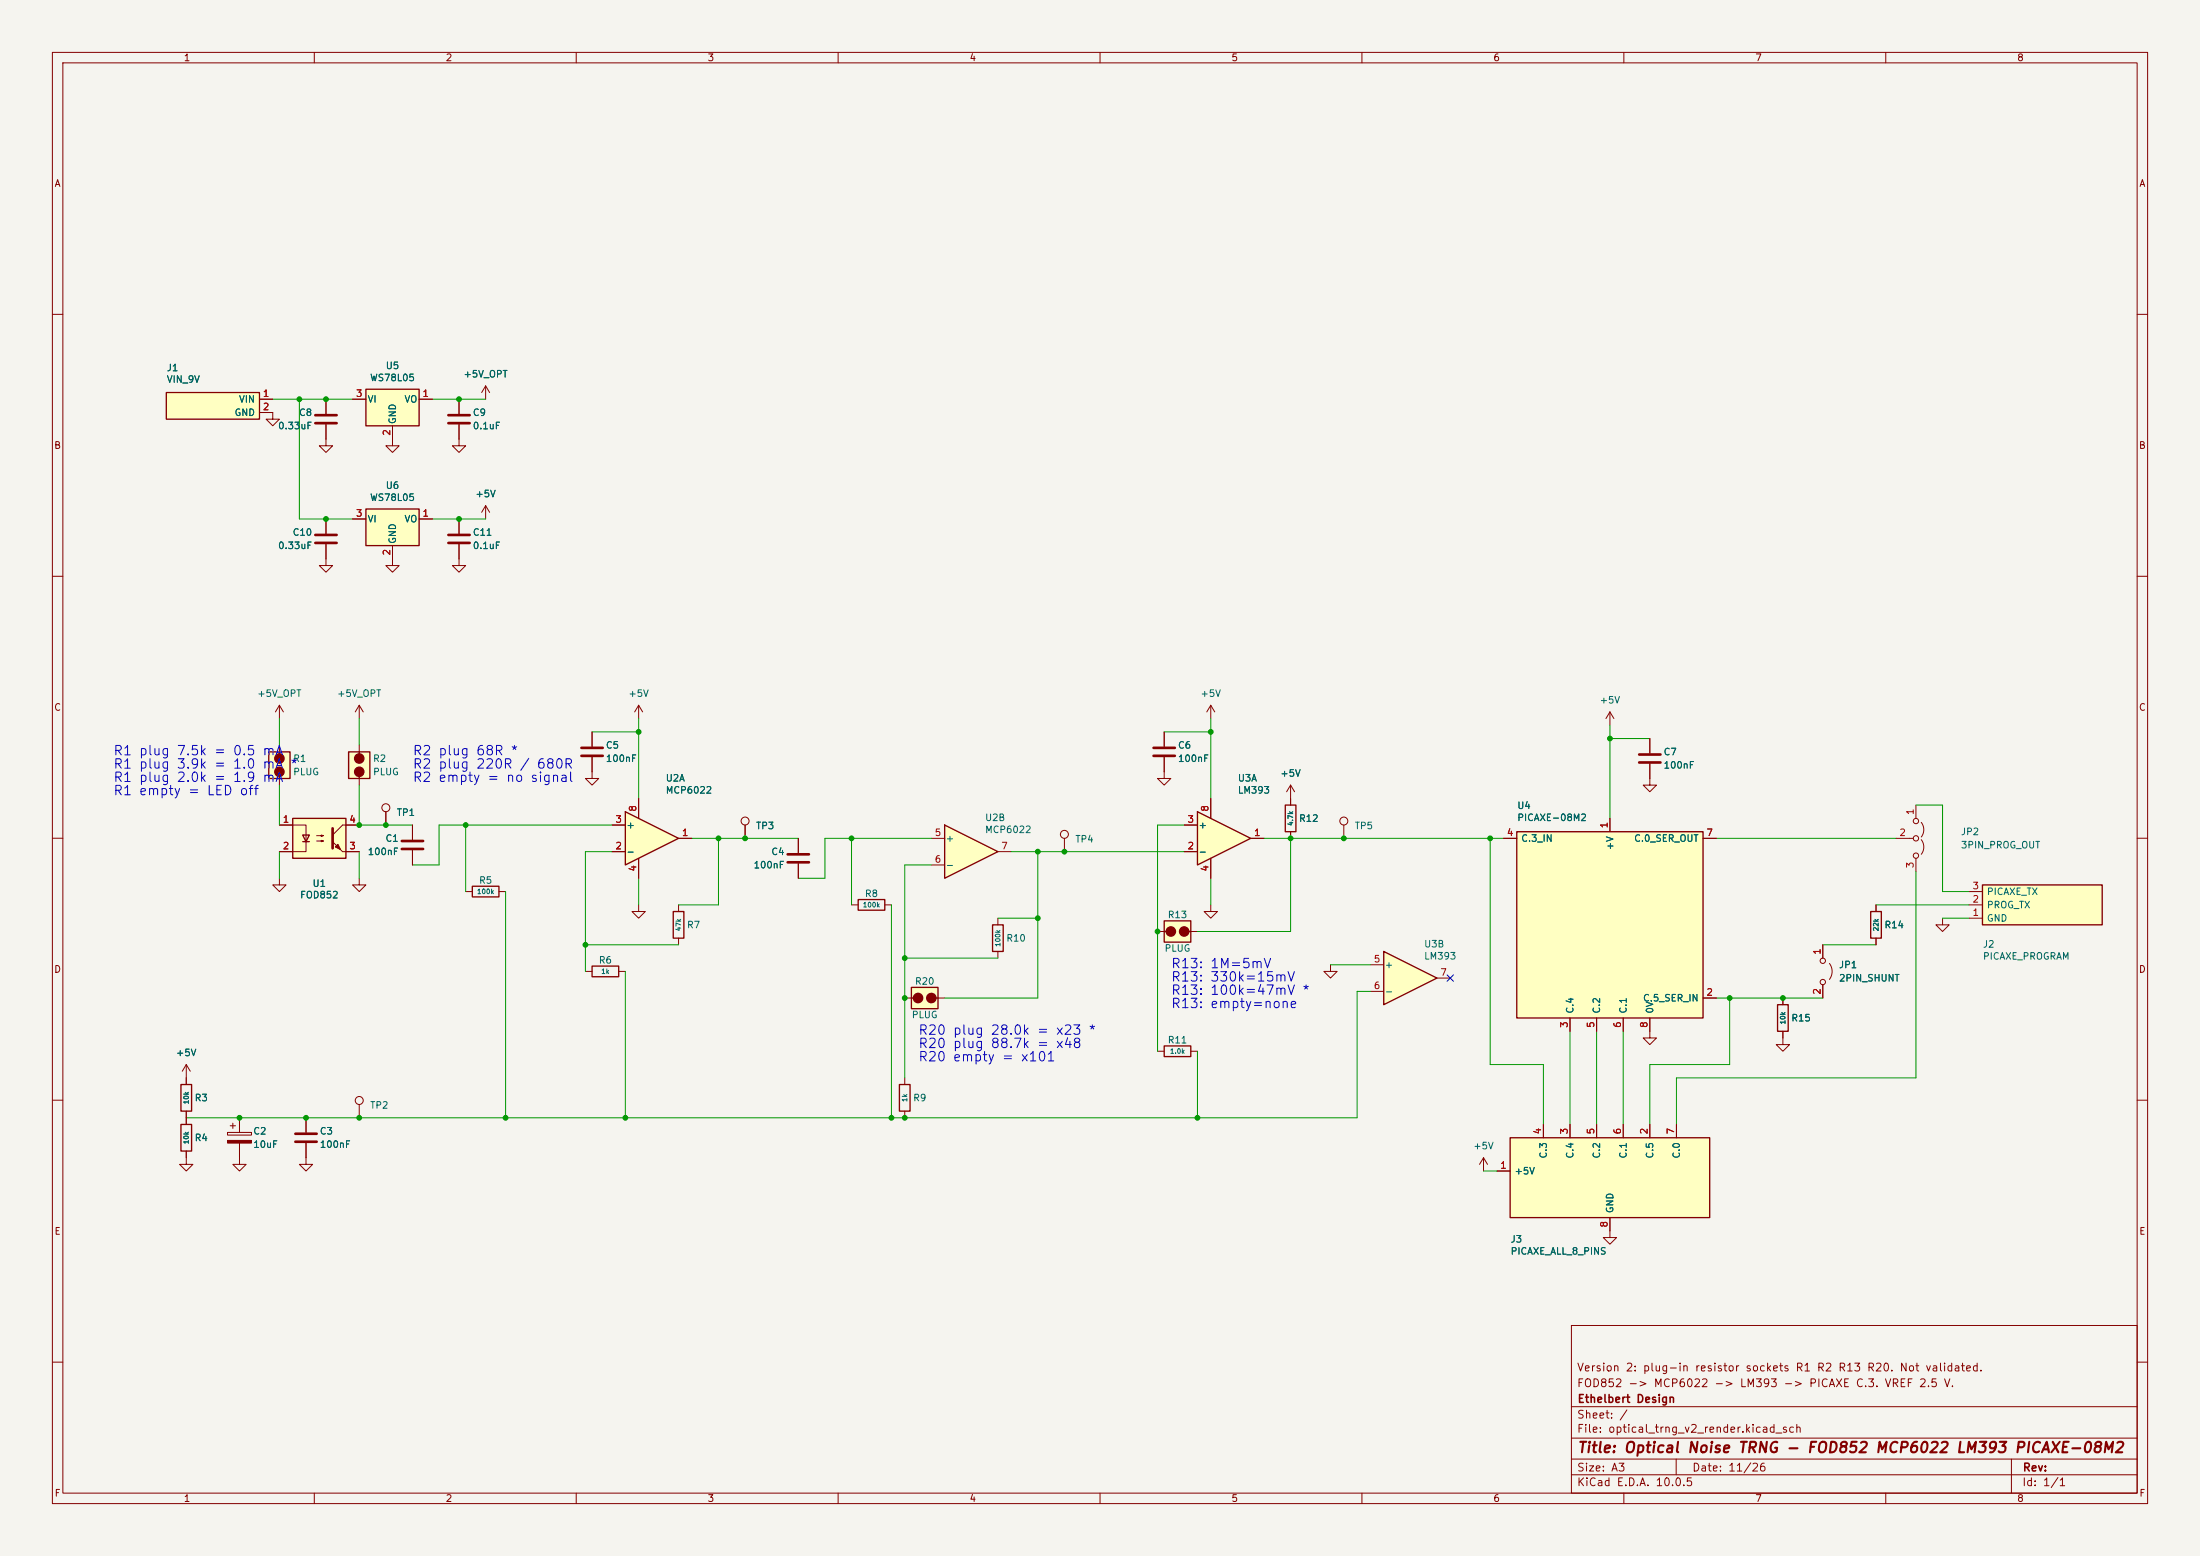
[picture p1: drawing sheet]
<svg xmlns="http://www.w3.org/2000/svg" width="420mm" height="297mm" viewBox="0 0 420 297" stroke-linecap="round" stroke-linejoin="round" font-family="sans-serif">
<path d="M0 0h420v297h-420z" fill="#f5f4ef" stroke="#f5f4ef" stroke-width=".19"/>
<g fill="none" stroke="#840000" stroke-width=".19">
<path d="M10 10h400v277h-400zM12 12h396v273h-396zM60 10v2M110 10v2M160 10v2M210 10v2M260 10v2M310 10v2M360 10v2M10 60h2M408 60h2M10 110h2"/>
<path d="M408 110h2M222.2 139.7v2.8M10 160h2M222.2 144.5v2.8M246.4 152.4v1.3M246.4 158.8v1.2M408 160h2M10 210h2M408 210h2M300 253h108v32h-108zM10 260h2M300 278.5h108"/>
<path d="M300 274.5h108M300 268.5h108M320 278.5v3M384 278.5v6.5M408 260h2M60 285v2M110 285v2M160 285v2M210 285v2M260 285v2M300 281.5h108M310 285v2"/>
<path d="M360 285v2"/>
</g>
<path d="M220.2 142.7h4.1M220.2 144.3h4.1" fill="none" stroke="#840000" stroke-width=".51"/>
<path d="M245.4 153.7h2v5.1h-2z" fill="none" stroke="#840000" stroke-width=".25"/>
<path d="M228.6 154.9l10.2 5.1-10.2 5.1z" fill="#ffffc2"/>
<path d="M228.6 154.9l10.2 5.1-10.2 5.1z" fill="none" stroke="#840000" stroke-width=".25"/>
<path d="M307.3 135.9l-.7 1.3M307.3 135.9l.8 1.3M307.3 135.9v2.5M226.1 157.5h2.5M231.1 152.4v3.8M315 141v2.8M315 145.8v2.8M226.1 162.6h2.5M231.1 163.8v3.8M238.8 160h2.5" fill="none" stroke="#840000" stroke-width=".19"/>
<path d="M312.9 144h4.1M312.9 145.5h4.1" fill="none" stroke="#840000" stroke-width=".51"/>
<path d="M289.6 158.8h35.5v35.5h-35.5z" fill="#ffffc2"/>
<path d="M289.6 158.8h35.5v35.5h-35.5zM189.5 176.5h2v5.1h-2z" fill="none" stroke="#840000" stroke-width=".25"/>
<path d="M307.3 156.2v2.6M315 148.6v1.3h1.2l-1.2 1.2-1.3-1.2h1.3M190.5 175.3v1.2M287 160h2.6M325.1 160h2.6M190.5 181.6v1.3M299.7 194.3v2.6M304.8 194.3v2.6M309.9 194.3v2.6M315 194.3v2.6M325.1 190.5h2.6" fill="none" stroke="#840000" stroke-width=".19"/>
<path d="M288.3 217.2h38.1v15.2h-38.1z" fill="#ffffc2"/>
<path d="M288.3 217.2h38.1v15.2h-38.1z" fill="none" stroke="#840000" stroke-width=".25"/>
<g fill="none" stroke="#840000" stroke-width=".19">
<path d="M222.2 147.3v1.3h1.3l-1.3 1.3-1.2-1.3h1.2M246.4 149.9l-.8 1.2M246.4 149.9l.7 1.2M246.4 149.9v2.5M254 184.2v1.2h1.3l-1.3 1.3-1.3-1.3h1.3M294.6 214.6v2.6M299.7 214.6v2.6M304.8 214.6v2.6M309.9 214.6v2.6M315 214.6v2.6M320 214.6v2.6M283.2 221l-.8 1.2"/>
<path d="M283.2 221l.8 1.2M283.2 221v2.5M285.7 223.5h2.6M307.3 232.4v3.8h1.3l-1.3 1.3-1.2-1.3h1.2"/>
</g>
<path d="M264.2 181.6l10.1 5.1-10.1 5.1z" fill="#ffffc2"/>
<path d="M264.2 181.6l10.1 5.1-10.1 5.1z" fill="none" stroke="#840000" stroke-width=".25"/>
<g fill="none" stroke="#840000" stroke-width=".19">
<path d="M203.2 160v2.6M231.1 172.7v1.3h1.3l-1.3 1.3-1.2-1.3h1.2M261.6 184.2h2.6M261.6 189.2h2.6M274.3 186.7h2.6"/>
<circle cx="203.2" cy="159.3" r=".76"/>
</g>
<path d="M222.2 175.8h5.1v4h-5.1z" fill="#ffffc2"/>
<path d="M222.2 175.8h5.1v4h-5.1zM222.2 177.8h.4M226.9 177.8h.4" fill="none" stroke="#840000" stroke-width=".25"/>
<g fill="#840000" stroke="#840000" stroke-width=".25">
<circle cx="226.1" cy="177.8" r=".89"/>
<circle cx="223.5" cy="177.8" r=".89"/>
</g>
<path d="M221 177.8h1.2M227.3 177.8h1.3" fill="none" stroke="#840000" stroke-width=".19"/>
<path d="M180.3 157.5l10.2 5.1-10.2 5z" fill="#ffffc2"/>
<path d="M180.3 157.5l10.2 5.1-10.2 5z" fill="none" stroke="#840000" stroke-width=".25"/>
<g fill="none" stroke="#840000" stroke-width=".19">
<path d="M365.8 153.7v2.5M366.8 157a2.26 2.26 0 0 1 0 2.8M177.8 160h2.5M177.8 165.1h2.5M190.5 162.6h2.5M361.9 160h3.4M365.8 163.8v2.6M366.8 160.3a2.26 2.26 0 0 1 0 2.8"/>
<circle cx="365.8" cy="156.7" r=".51"/>
<circle cx="365.8" cy="160" r=".51"/>
<circle cx="365.8" cy="163.3" r=".51"/>
</g>
<path d="M378.5 168.9h22.8v7.6h-22.8z" fill="#ffffc2"/>
<path d="M357.1 174h2.1v5.1h-2.1zM378.5 168.9h22.8v7.6h-22.8zM222.2 199.6h5.1v2.1h-5.1z" fill="none" stroke="#840000" stroke-width=".25"/>
<path d="M113 147.3v1.3h1.3l-1.3 1.3-1.2-1.3h1.2M358.1 172.7v1.3M358.1 179.1v1.2M370.8 175.3v1.2h1.3l-1.3 1.3-1.2-1.3h1.2M375.9 175.3h2.6M375.9 172.7h2.6M375.9 170.2h2.6M221 200.7h1.2M227.3 200.7h1.3" fill="none" stroke="#840000" stroke-width=".19"/>
<path d="M66.5 143.5h4.1v5.1h-4.1z" fill="#ffffc2"/>
<path d="M66.5 143.5h4.1v5.1h-4.1zM68.6 143.5v.4M68.6 148.2v.4" fill="none" stroke="#840000" stroke-width=".25"/>
<g fill="#840000" stroke="#840000" stroke-width=".25">
<circle cx="68.6" cy="144.8" r=".89"/>
<circle cx="68.6" cy="147.3" r=".89"/>
</g>
<path d="M52.1 78.7v1.3h1.2l-1.2 1.3-1.3-1.3h1.3M68.6 142.2v1.3M68.6 148.6v1.3" fill="none" stroke="#840000" stroke-width=".19"/>
<path d="M31.7 74.9h17.8v5.1h-17.8z" fill="#ffffc2"/>
<path d="M31.7 74.9h17.8v5.1h-17.8z" fill="none" stroke="#840000" stroke-width=".25"/>
<path d="M49.5 76.2h2.6M49.5 78.7h2.6M87.6 76.2v2.8M92.7 73.7l-.8 1.2M92.7 73.7l.8 1.2M92.7 73.7v2.5M74.9 83.8v1.3h1.3l-1.3 1.3-1.2-1.3h1.2M87.6 81v4.1h1.3l-1.3 1.3-1.2-1.3h1.2" fill="none" stroke="#840000" stroke-width=".19"/>
<path d="M85.6 79.2h4.1M85.6 80.8h4.1" fill="none" stroke="#840000" stroke-width=".51"/>
<path d="M69.8 74.3h10.2v7h-10.2z" fill="#ffffc2"/>
<path d="M69.8 74.3h10.2v7h-10.2z" fill="none" stroke="#840000" stroke-width=".25"/>
<path d="M67.3 76.2h2.5M80 76.2h2.5M74.9 81.3v2.5M53.3 134.6l-.7 1.3M53.3 134.6l.8 1.3M53.3 134.6v2.6" fill="none" stroke="#840000" stroke-width=".19"/>
<path d="M51.3 143.5h4.1v5.1h-4.1z" fill="#ffffc2"/>
<path d="M51.3 143.5h4.1v5.1h-4.1zM53.3 143.5v.4M53.3 148.2v.4" fill="none" stroke="#840000" stroke-width=".25"/>
<g fill="#840000" stroke="#840000" stroke-width=".25">
<circle cx="53.3" cy="144.8" r=".89"/>
<circle cx="53.3" cy="147.3" r=".89"/>
</g>
<g fill="none" stroke="#840000" stroke-width=".19">
<path d="M62.2 76.2v2.8M62.2 81v4.1h1.3l-1.3 1.3-1.2-1.3h1.2M62.2 99.1v2.8M87.6 99.1v2.8M92.7 96.5l-.8 1.3M92.7 96.5l.8 1.3M92.7 96.5v2.6M62.2 103.9v4.1h1.3l-1.3 1.2-1.2-1.2h1.2M74.9 106.7v1.3h1.3l-1.3 1.2-1.2-1.2h1.2M87.6 103.9v4.1h1.3l-1.3 1.2-1.2-1.2h1.2M68.6 134.6l-.8 1.3M68.6 134.6l.7 1.3"/>
<path d="M68.6 134.6v2.6M231.1 134.6l-.7 1.3M231.1 134.6l.8 1.3M231.1 134.6v2.6M53.3 142.2v1.3M53.3 148.6v1.3M73.7 154.9v2.6M78.7 157.5v2.8M256.5 157.5v2.5M78.7 162.3v2.8"/>
<circle cx="73.7" cy="154.2" r=".76"/>
<circle cx="256.5" cy="156.7" r=".76"/>
</g>
<path d="M60.2 79.2h4.1M60.2 80.8h4.1M60.2 102.1h4.1M60.2 103.6h4.1M85.6 102.1h4.1M85.6 103.6h4.1M76.7 160.5h4.1M76.7 162.1h4.1" fill="none" stroke="#840000" stroke-width=".51"/>
<path d="M69.8 97.2h10.2v6.9h-10.2z" fill="#ffffc2"/>
<path d="M69.8 97.2h10.2v6.9h-10.2z" fill="none" stroke="#840000" stroke-width=".25"/>
<path d="M67.3 99.1h2.5M80 99.1h2.5M74.9 104.1v2.6M58.4 221v1.2h1.3l-1.3 1.3-1.3-1.3h1.3" fill="none" stroke="#840000" stroke-width=".19"/>
<path d="M55.9 156.2h10.1v7.6h-10.1z" fill="#ffffc2"/>
<path d="M55.9 156.2h10.1v7.6h-10.1zM57.8 159.4h1.3l-.7 1.3zM57.8 160.7h1.3M90.2 169.2h5v2h-5zM128.5 174h2.1v5.1h-2.1z" fill="none" stroke="#840000" stroke-width=".25"/>
<path d="M53.3 157.5h5.1v5.1h-5.1M60.5 159.5h1.2l-.4 .1v-.2l.4 .1M68.6 157.5h-3.2l-1.9 1.9M60.5 160.5h1.2l-.4 .2v-.3l.4 .1M65.4 162.6h3.2M88.9 170.2h1.3M95.2 170.2h1.3M129.5 172.7v1.3M129.5 179.1v1.2M315 196.9v1.2h1.2l-1.2 1.3-1.3-1.3h1.3M58.4 213.4v2.8M58.4 218.2v2.8" fill="none" stroke="#840000" stroke-width=".19"/>
<path d="M63.5 158.1v3.8M56.4 216.4h4.1M56.4 217.9h4.1" fill="none" stroke="#840000" stroke-width=".51"/>
<g fill="#840000" stroke="#840000" stroke-width=".19">
<path d="M64 161.7l.5-.5 .5 1z"/>
<path d="M63.5 160.7l1.9 1.9z"/>
</g>
<path d="M119.4 154.9l10.1 5.1-10.1 5.1z" fill="#ffffc2"/>
<path d="M119.4 154.9l10.1 5.1-10.1 5.1zM113 184.4h5.1v2h-5.1z" fill="none" stroke="#840000" stroke-width=".25"/>
<g fill="none" stroke="#840000" stroke-width=".19">
<path d="M113 139.7v2.8M113 144.5v2.8M116.8 157.5h2.6M121.9 152.4v3.8M116.8 162.6h2.6M121.9 163.8v3.8M129.5 160h2.6M111.8 185.4h1.2M118.1 185.4h1.3M43.4 216.2h4.6v.5h-4.6zM43.9 214.9h1.1M44.4 214.4v1"/>
<path d="M45.7 218.2v4h1.3l-1.3 1.3-1.3-1.3h1.3M45.7 213.4v2.8"/>
</g>
<path d="M43.4 217.7h4.6v.5h-4.6z" fill="#840000" stroke="#840000" stroke-width=".19"/>
<path d="M111 142.7h4.1M111 144.3h4.1" fill="none" stroke="#840000" stroke-width=".51"/>
<path d="M174 188.5h5.1v4h-5.1z" fill="#ffffc2"/>
<path d="M163.8 171.7h5.1v2h-5.1zM174 188.5h5.1v4h-5.1zM174 190.5h.4M178.7 190.5h.4M339.3 191.8h2.1v5.1h-2.1zM34.5 207h2.1v5.1h-2.1zM34.5 214.6h2.1v5.1h-2.1zM171.7 207h2v5.1h-2z" fill="none" stroke="#840000" stroke-width=".25"/>
<g fill="#840000" stroke="#840000" stroke-width=".25">
<circle cx="177.8" cy="190.5" r=".89"/>
<circle cx="175.3" cy="190.5" r=".89"/>
</g>
<g fill="none" stroke="#840000" stroke-width=".19">
<path d="M49.5 76.2h2.6M49.5 78.7h2.6M62.2 76.2v2.8M67.3 76.2h2.5M80 76.2h2.5M87.6 76.2v2.8M62.2 81v2.8M62.2 99.1v2.8M67.3 99.1h2.5M74.9 81.3v2.5M80 99.1h2.5M87.6 81v2.8"/>
<path d="M87.6 99.1v2.8M62.2 103.9v2.8M74.9 104.1v2.6M87.6 103.9v2.8M113 139.7v2.8M121.9 134.6l-.7 1.3M121.9 134.6l.8 1.3M121.9 134.6v2.6M222.2 139.7v2.8M53.3 157.5h2.6M66 157.5h2.6M73.7 154.9v2.6"/>
<path d="M78.7 157.5v2.8M113 144.5v2.8M116.8 157.5h2.6M121.9 152.4v3.8M142.2 157.5v2.5M222.2 144.5v2.8M226.1 157.5h2.5M231.1 152.4v3.8M246.4 152.4v1.3M246.4 158.8v1.2M307.3 156.2v2.6M315 141v2.8"/>
<path d="M315 145.8v2.8M53.3 167.6v1.3h1.3l-1.3 1.3-1.2-1.3h1.2M53.3 162.6h2.6M66 162.6h2.6M68.6 167.6v1.3h1.2l-1.2 1.3-1.3-1.3h1.3M78.7 162.3v2.8M116.8 162.6h2.6M121.9 172.7v1.3h1.3l-1.3 1.3-1.3-1.3h1.3M121.9 163.8v3.8M129.5 160h2.6M152.4 160v2.8M152.4 164.8v2.8"/>
<path d="M162.6 172.7h1.2M168.9 172.7h1.3M226.1 162.6h2.5M231.1 163.8v3.8M238.8 160h2.5M287 160h2.6M325.1 160h2.6M358.1 172.7v1.3M358.1 179.1v1.2M172.7 190.5h1.3M179.1 190.5h1.2M299.7 194.3v2.6"/>
<path d="M304.8 194.3v2.6M309.9 194.3v2.6M315 194.3v2.6M325.1 190.5h2.6M340.4 196.9v2.5h1.2l-1.2 1.3-1.3-1.3h1.3M340.4 190.5v1.3M348 180.3v2.6M348 188v2.5M349.2 183.9a2.54 2.54 0 0 1 0 3M35.6 219.7v2.5h1.2l-1.2 1.3-1.3-1.3h1.3M35.6 203.2v3.8M35.6 212.1v2.5"/>
<path d="M35.6 203.2l-.8 1.3M35.6 203.2l.7 1.3M45.7 213.4v2.8M45.7 218.2v2.8M58.4 213.4v2.8M58.4 218.2v2.8M68.6 210.8v2.6M172.7 205.7v1.3M172.7 212.1v1.3M294.6 214.6v2.6M299.7 214.6v2.6M304.8 214.6v2.6"/>
<path d="M309.9 214.6v2.6M315 214.6v2.6M320 214.6v2.6M285.7 223.5h2.6M307.3 232.4v2.5"/>
<circle cx="142.2" cy="156.7" r=".76"/>
<circle cx="348" cy="187.5" r=".51"/>
<circle cx="348" cy="183.4" r=".51"/>
<circle cx="68.6" cy="210.1" r=".76"/>
</g>
<path d="M150.4 163.1h4M150.4 164.6h4" fill="none" stroke="#840000" stroke-width=".51"/>
<g fill="none" stroke="#009600" stroke-width=".19">
<path d="M52.1 76.2h15.2M57.1 76.2v22.9h10.2M82.5 76.2h10.2M82.5 99.1h10.2M53.3 137.2v5M68.6 137.2v5M113 139.7h8.9M121.9 137.2v15.2M222.2 139.7h8.9M231.1 137.2v15.2M307.3 138.4v17.8M53.3 149.9v7.6"/>
<path d="M68.6 149.9v7.6h10.1M88.9 157.5v12.7M116.8 157.5h-33v7.6h-5.1M226.1 157.5h-5.1v43.2M307.3 141h7.7M365.8 153.7h5v16.5h5.1M53.3 162.6v5M68.6 162.6v5M96.5 170.2v43.2M116.8 162.6h-5v22.8M121.9 167.6v5.1M132.1 160h20.3"/>
<path d="M137.2 160v12.7h-7.7M162.6 160v12.7M170.2 172.7v40.7M177.8 160h-20.3v7.6h-5.1M177.8 165.1h-5.1v40.6M190.5 175.3h7.6M193 162.6h33.1M198.1 162.6v27.9h-17.8M231.1 167.6v5.1M241.3 160h45.7M246.4 160v17.8h-17.8M284.5 160v43.2h10.1v11.4"/>
<path d="M327.7 160h34.2M358.1 172.7h17.8M365.8 166.4v39.3h-45.8v8.9M370.8 175.3h5.1M111.8 180.3h17.7M119.4 185.4v28M172.7 182.9h17.8M254 184.2h7.6M261.6 189.2h-2.5v24.2h-223.5M299.7 196.9v17.7M304.8 196.9v17.7M309.9 196.9v17.7"/>
<path d="M327.7 190.5h20.3M330.2 190.5v12.7h-15.2v11.4M348 180.3h10.1M228.6 200.7v12.7M283.2 223.5h2.5"/>
</g>
<path d="M276.3 186.1l1.2 1.2M277.5 186.1l-1.2 1.2" fill="none" stroke="#000084" stroke-width=".19"/>
<g fill="#009600" stroke="#009600" stroke-width=".19">
<circle cx="73.7" cy="157.5" r=".46"/>
<circle cx="88.9" cy="157.5" r=".46"/>
<circle cx="111.8" cy="180.3" r=".46"/>
<circle cx="121.9" cy="139.7" r=".46"/>
<circle cx="170.2" cy="213.4" r=".46"/>
<circle cx="172.7" cy="213.4" r=".46"/>
<circle cx="142.2" cy="160" r=".46"/>
<circle cx="137.2" cy="160" r=".46"/>
<circle cx="162.6" cy="160" r=".46"/>
<circle cx="172.7" cy="182.9" r=".46"/>
<circle cx="172.7" cy="190.5" r=".46"/>
<circle cx="119.4" cy="213.4" r=".46"/>
<circle cx="96.5" cy="213.4" r=".46"/>
<circle cx="221" cy="177.8" r=".46"/>
<circle cx="228.6" cy="213.4" r=".46"/>
<circle cx="198.1" cy="162.6" r=".46"/>
<circle cx="203.2" cy="162.6" r=".46"/>
<circle cx="231.1" cy="139.7" r=".46"/>
<circle cx="198.1" cy="175.3" r=".46"/>
<circle cx="246.4" cy="160" r=".46"/>
<circle cx="62.2" cy="99.1" r=".46"/>
<circle cx="87.6" cy="99.1" r=".46"/>
<circle cx="62.2" cy="76.2" r=".46"/>
<circle cx="87.6" cy="76.2" r=".46"/>
<circle cx="57.1" cy="76.2" r=".46"/>
<circle cx="307.3" cy="141" r=".46"/>
<circle cx="256.5" cy="160" r=".46"/>
<circle cx="284.5" cy="160" r=".46"/>
<circle cx="330.2" cy="190.5" r=".46"/>
<circle cx="340.4" cy="190.5" r=".46"/>
<circle cx="45.7" cy="213.4" r=".46"/>
<circle cx="58.4" cy="213.4" r=".46"/>
<circle cx="68.6" cy="213.4" r=".46"/>
<circle cx="68.6" cy="157.5" r=".46"/>
</g>
<text font-size="2" fill="#840000" x="301" y="277.8">Title: Optical Noise TRNG - FOD852 MCP6022 LM393 PICAXE-08M2</text>
<g font-size="1.8" fill="#0000c2">
<text x="21.5" y="144.6">R1 plug 7.5k = 0.5 mA</text>
<text x="21.5" y="149.7">R1 plug 2.0k = 1.9 mA</text>
<text x="21.5" y="147.2">R1 plug 3.9k = 1.0 mA *</text>
<text x="78.7" y="144.6">R2 plug 68R *</text>
<text x="78.7" y="147.2">R2</text>
<text x="78.7" y="149.7">R2 empty = no signal</text>
<text x="90.7" y="147.2">220R / 680R</text>
<text x="21.5" y="152.2">R1 empty = LED off</text>
<text x="223.4" y="185.3">R13: 1M=5mV</text>
<text x="223.4" y="190.3">R13: 100k=47mV *</text>
<text x="223.4" y="187.8">R13: 330k=15mV</text>
<text x="175.2" y="198">R20</text>
<text x="189" y="198">28.0k = x23 *</text>
<text x="223.4" y="192.9">R13: empty=none</text>
<text x="175.2" y="203">R20 empty = x101</text>
<text x="175.2" y="200.5">R20 plug 88.7k = x48</text>
</g>
<g font-size="1.5" fill="#840000">
<text x="300.9" y="262.1">Version 2: plug-in resistor sockets R1 R2 R13 R20. Not validated.</text>
<text x="300.9" y="265.1">FOD852 -&gt; MCP6022 -&gt; LM393 -&gt; PICAXE C.3. VREF 2.5 V.</text>
<text x="301" y="268.1">Ethelbert Design</text>
<text x="300.9" y="273.8">File: optical_trng_v2_render.kicad_sch</text>
<text x="300.9" y="271.1">Sheet: /</text>
<text x="300.9" y="281.2">Size: A3</text>
<text x="322.9" y="281.2">Date: 11/26</text>
<text x="386" y="281.2">Rev:</text>
<text x="300.9" y="284">KiCad E.D.A. 10.0.5</text>
<text x="385.9" y="284">Id: 1/1</text>
</g>
<g font-size="1.3" fill="#840000">
<text x="35" y="12">1</text>
<text x="85" y="12">2</text>
<text x="135" y="12">3</text>
<text x="185" y="12">4</text>
<text x="235" y="12">5</text>
<text x="285" y="12">6</text>
<text x="335" y="12">7</text>
<text x="385" y="12">8</text>
<text x="10.3" y="36">A</text>
<text x="408.3" y="36">A</text>
<text x="10.2" y="86">B</text>
<text x="408.2" y="86">B</text>
<text x="10.2" y="136">C</text>
<text x="408.2" y="136">C</text>
<text x="10.2" y="186">D</text>
<text x="408.2" y="186">D</text>
<text x="10.3" y="236">E</text>
<text x="408.3" y="236">E</text>
<text x="10.3" y="286">F</text>
<text x="35" y="287">1</text>
<text x="85" y="287">2</text>
<text x="135" y="287">3</text>
<text x="185" y="287">4</text>
<text x="235" y="287">5</text>
<text x="285" y="287">6</text>
<text x="335" y="287">7</text>
<text x="385" y="287">8</text>
<text x="408.3" y="286">F</text>
</g>
<g font-size="1.3" fill="#006464">
<text x="31.7" y="71.2">J1</text>
<text x="73.5" y="70.8">U5</text>
<text x="31.7" y="73.4">VIN_9V</text>
<text x="45.5" y="77.2">VIN</text>
<text x="70.1" y="77.2">VI</text>
<text x="70.5" y="73.1">WS78L05</text>
<text x="77.1" y="77.2">VO</text>
<text x="88.4" y="72.4">+5V_OPT</text>
<text x="44.7" y="79.7">GND</text>
<text x="53" y="82.2">0.33uF</text>
<text x="57" y="79.7">C8</text>
<text x="75.9" y="81.1" transform="rotate(-90 75.9 81.1)">GND</text>
<text x="90.2" y="79.7">C9</text>
<text x="90.2" y="82.2">0.1uF</text>
<text x="70.5" y="95.9">WS78L05</text>
<text x="73.5" y="93.6">U6</text>
<text x="90.6" y="95.2">+5V</text>
<text x="70.1" y="100">VI</text>
<text x="77.1" y="100">VO</text>
<text x="53" y="105.1">0.33uF</text>
<text x="55.8" y="102.6">C10</text>
<text x="75.9" y="103.9" transform="rotate(-90 75.9 103.9)">GND</text>
<text x="90.2" y="102.6">C11</text>
<text x="90.2" y="105.1">0.1uF</text>
<text x="49" y="133.3">+5V_OPT</text>
<text x="64.2" y="133.3">+5V_OPT</text>
<text x="119.9" y="133.3">+5V</text>
<text x="229.1" y="133.3">+5V</text>
<text x="305.3" y="134.6">+5V</text>
<text x="115.6" y="143.2">C5</text>
<text x="224.8" y="143.2">C6</text>
<text x="55.9" y="145.7">R1</text>
<text x="55.9" y="148.3">PLUG</text>
<text x="71.1" y="145.7">R2</text>
<text x="71.1" y="148.3">PLUG</text>
<text x="115.6" y="145.7">100nF</text>
<text x="127" y="149.5">U2A</text>
<text x="224.8" y="145.7">100nF</text>
<text x="236.2" y="149.5">U3A</text>
<text x="244.3" y="148.6">+5V</text>
<text x="317.5" y="144.5">C7</text>
<text x="317.5" y="147">100nF</text>
<text x="127" y="151.8">MCP6022</text>
<text x="236.2" y="151.8">LM393</text>
<text x="289.5" y="154.7">U4</text>
<text x="73.5" y="161">C1</text>
<text x="75.6" y="156">TP1</text>
<text x="119.5" y="158.4">+</text>
<text x="144.2" y="158.6">TP3</text>
<text x="180.4" y="161">+</text>
<text x="187.9" y="157">U2B</text>
<text x="187.9" y="159.3">MCP6022</text>
<text x="205.2" y="161.1">TP4</text>
<text x="228.7" y="158.4">+</text>
<text x="247.9" y="157.2">R12</text>
<text x="258.5" y="158.6">TP5</text>
<text x="289.5" y="157">PICAXE-08M2</text>
<text x="290.3" y="161">C.3_IN</text>
<text x="311.9" y="161">C.0_SER_OUT</text>
<text x="374.2" y="159.7">JP2</text>
<text x="70.1" y="163.5">100nF</text>
<text x="119.5" y="163.5">-</text>
<text x="143.8" y="166.1">100nF</text>
<text x="147.1" y="163.5">C4</text>
<text x="180.4" y="166.1">-</text>
<text x="228.7" y="163.5">-</text>
<text x="308.3" y="162.4" transform="rotate(-90 308.3 162.4)">+V</text>
<text x="374.2" y="162.3">3PIN_PROG_OUT</text>
<text x="57.2" y="171.8">FOD852</text>
<text x="59.6" y="169.6">U1</text>
<text x="91.3" y="169">R5</text>
<text x="165" y="171.5">R8</text>
<text x="379.2" y="173.7">PROG_TX</text>
<text x="379.2" y="171.1">PICAXE_TX</text>
<text x="131" y="177.5">R7</text>
<text x="222.8" y="175.6">R13</text>
<text x="359.6" y="177.5">R14</text>
<text x="379.2" y="176.2">GND</text>
<text x="114.2" y="184.2">R6</text>
<text x="192" y="180">R10</text>
<text x="222.2" y="182">PLUG</text>
<text x="264.3" y="185.1">+</text>
<text x="271.8" y="181.2">U3B</text>
<text x="271.8" y="183.5">LM393</text>
<text x="351" y="185.1">JP1</text>
<text x="378.4" y="181.2">J2</text>
<text x="378.4" y="183.5">PICAXE_PROGRAM</text>
<text x="174.6" y="188.3">R20</text>
<text x="264.3" y="190.2">-</text>
<text x="313.5" y="191.5">C.5_SER_IN</text>
<text x="351" y="187.7">2PIN_SHUNT</text>
<text x="174" y="194.7">PLUG</text>
<text x="300.7" y="193.6" transform="rotate(-90 300.7 193.6)">C.4</text>
<text x="305.8" y="193.6" transform="rotate(-90 305.8 193.6)">C.2</text>
<text x="310.8" y="193.6" transform="rotate(-90 310.8 193.6)">C.1</text>
<text x="315.9" y="193.6" transform="rotate(-90 315.9 193.6)">0V</text>
<text x="341.9" y="195.3">R15</text>
<text x="33.5" y="201.9">+5V</text>
<text x="222.8" y="199.5">R11</text>
<text x="37.1" y="210.5">R3</text>
<text x="70.6" y="211.9">TP2</text>
<text x="174.2" y="210.5">R9</text>
<text x="37.1" y="218.1">R4</text>
<text x="48.2" y="216.9">C2</text>
<text x="48.2" y="219.4">10uF</text>
<text x="60.9" y="216.9">C3</text>
<text x="60.9" y="219.4">100nF</text>
<text x="281.1" y="219.7">+5V</text>
<text x="295.6" y="221.2" transform="rotate(-90 295.6 221.2)">C.3</text>
<text x="300.7" y="221.2" transform="rotate(-90 300.7 221.2)">C.4</text>
<text x="305.8" y="221.2" transform="rotate(-90 305.8 221.2)">C.2</text>
<text x="310.8" y="221.2" transform="rotate(-90 310.8 221.2)">C.1</text>
<text x="315.9" y="221.2" transform="rotate(-90 315.9 221.2)">C.5</text>
<text x="321" y="221.2" transform="rotate(-90 321 221.2)">C.0</text>
<text x="289" y="224.5">+5V</text>
<text x="308.3" y="231.7" transform="rotate(-90 308.3 231.7)">GND</text>
<text x="288.3" y="237.5">J3</text>
<text x="288.3" y="239.8">PICAXE_ALL_8_PINS</text>
</g>
<g font-size="1.3" fill="#a90000">
<text x="50.1" y="76.1">1</text>
<text x="67.8" y="76.1">3</text>
<text x="80.5" y="76.1">1</text>
<text x="50.1" y="78.6">2</text>
<text x="74.8" y="83.3" transform="rotate(-90 74.8 83.3)">2</text>
<text x="67.8" y="98.9">3</text>
<text x="80.5" y="98.9">1</text>
<text x="74.8" y="106.1" transform="rotate(-90 74.8 106.1)">2</text>
<text x="121.8" y="155" transform="rotate(-90 121.8 155)">8</text>
<text x="231" y="155" transform="rotate(-90 231 155)">8</text>
<text x="365.6" y="155.7" transform="rotate(-90 365.6 155.7)">1</text>
<text x="53.9" y="157.3">1</text>
<text x="66.6" y="157.3">4</text>
<text x="117.4" y="157.3">3</text>
<text x="130.1" y="159.9">1</text>
<text x="178.3" y="159.9">5</text>
<text x="226.6" y="157.3">3</text>
<text x="239.3" y="159.9">1</text>
<text x="287.6" y="159.9">4</text>
<text x="307.2" y="158.2" transform="rotate(-90 307.2 158.2)">1</text>
<text x="325.7" y="159.9">7</text>
<text x="362.5" y="159.9">2</text>
<text x="53.9" y="162.4">2</text>
<text x="66.6" y="162.4">3</text>
<text x="117.4" y="162.4">2</text>
<text x="121.8" y="166.5" transform="rotate(-90 121.8 166.5)">4</text>
<text x="178.3" y="165">6</text>
<text x="191" y="162.4">7</text>
<text x="226.6" y="162.4">2</text>
<text x="231" y="166.5" transform="rotate(-90 231 166.5)">4</text>
<text x="365.6" y="165.8" transform="rotate(-90 365.6 165.8)">3</text>
<text x="376.5" y="172.6">2</text>
<text x="376.5" y="170">3</text>
<text x="376.5" y="175.1">1</text>
<text x="262.2" y="184">5</text>
<text x="347.8" y="182.3" transform="rotate(-90 347.8 182.3)">1</text>
<text x="262.2" y="189.1">6</text>
<text x="274.9" y="186.6">7</text>
<text x="325.7" y="190.4">2</text>
<text x="347.8" y="190" transform="rotate(-90 347.8 190)">2</text>
<text x="299.6" y="196.3" transform="rotate(-90 299.6 196.3)">3</text>
<text x="304.7" y="196.3" transform="rotate(-90 304.7 196.3)">5</text>
<text x="309.7" y="196.3" transform="rotate(-90 309.7 196.3)">6</text>
<text x="314.8" y="196.3" transform="rotate(-90 314.8 196.3)">8</text>
<text x="294.5" y="216.6" transform="rotate(-90 294.5 216.6)">4</text>
<text x="299.6" y="216.6" transform="rotate(-90 299.6 216.6)">3</text>
<text x="304.7" y="216.6" transform="rotate(-90 304.7 216.6)">5</text>
<text x="309.7" y="216.6" transform="rotate(-90 309.7 216.6)">6</text>
<text x="314.8" y="216.6" transform="rotate(-90 314.8 216.6)">2</text>
<text x="319.9" y="216.6" transform="rotate(-90 319.9 216.6)">7</text>
<text x="286.3" y="223.4">1</text>
<text x="307.2" y="234.4" transform="rotate(-90 307.2 234.4)">8</text>
</g>
<g font-size=".9" fill="#006464">
<text x="247.1" y="157.7" transform="rotate(-90 247.1 157.7)">4.7k</text>
<text x="91" y="170.9">100k</text>
<text x="164.6" y="173.4">100k</text>
<text x="130.2" y="177.8" transform="rotate(-90 130.2 177.8)">47k</text>
<text x="358.8" y="177.8" transform="rotate(-90 358.8 177.8)">22k</text>
<text x="191.2" y="180.8" transform="rotate(-90 191.2 180.8)">100k</text>
<text x="114.7" y="186.1">1k</text>
<text x="341" y="195.6" transform="rotate(-90 341 195.6)">10k</text>
<text x="223.3" y="201.3">1.0k</text>
<text x="36.2" y="210.9" transform="rotate(-90 36.2 210.9)">10k</text>
<text x="173.4" y="210.4" transform="rotate(-90 173.4 210.4)">1k</text>
<text x="36.2" y="218.5" transform="rotate(-90 36.2 218.5)">10k</text>
</g>
</svg>
